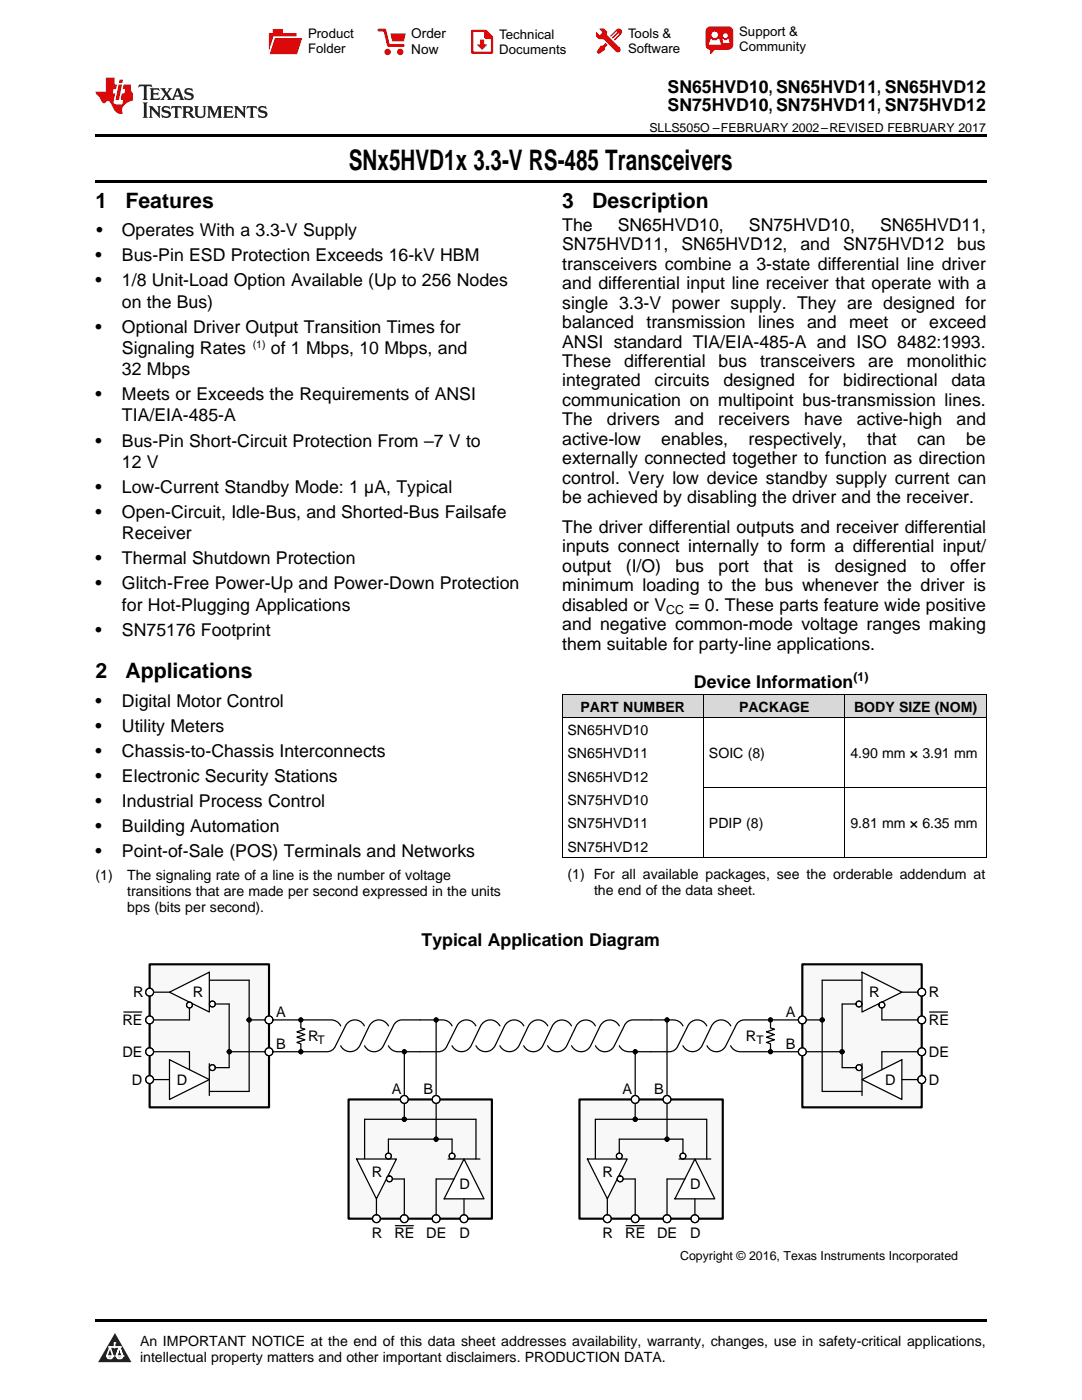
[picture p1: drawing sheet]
<svg xmlns="http://www.w3.org/2000/svg" width="216mm" height="279mm" viewBox="0 0 216 279" stroke-linecap="round" stroke-linejoin="round" font-family="sans-serif">
<g fill="#d8d8d8">
<path d="M112.2 138.6h28.2v4.7h-28.2z"/>
<path d="M140.4 138.6h28.2v4.7h-28.2z"/>
<path d="M168.6 138.6h28.2v4.7h-28.2z"/>
</g>
<path d="M22.9 266l3.3 5.9h-6.6z" fill="#231f20"/>
<path d="M21.3 270.6h1.2l-.3 .5h-.3a.53 .53 0 0 1-.6-.5z" fill-rule="evenodd" fill="#fff"/>
<path d="M21.3 270.6h1.2l-.3 .5h-.3a.53 .53 0 0 1-.6-.5z" fill="none" stroke="#231f20" stroke-width=".33"/>
<path d="M21.3 270.6l1.2 .1-.3 .4h-.5z" fill="none" stroke="#fff" stroke-width=".33"/>
<path d="M22.9 268.9h.1" fill="none" stroke="#fff" stroke-width=".33"/>
<path d="M22.9 268v.9z" fill="#fff"/>
<path d="M22.9 268v.9z" fill="none" stroke="#fff" stroke-width=".33"/>
<circle cx="22.9" cy="268" r=".16" fill="#fff"/>
<path d="M21.8 268.8h.1" fill="none" stroke="#fff" stroke-width=".33"/>
<path d="M21.8 268.8h2.2z" fill="#fff"/>
<path d="M21.8 268.8h2.2z" fill="none" stroke="#fff" stroke-width=".33"/>
<circle cx="24" cy="268.8" r=".16" fill="#fff"/>
<path d="M23.2 270.6h.1" fill="none" stroke="#fff" stroke-width=".33"/>
<path d="M23.8 268.8l-.6 1.8z" fill="#fff"/>
<path d="M23.8 268.8l-.6 1.8z" fill="none" stroke="#fff" stroke-width=".33"/>
<path d="M23.8 268.8l.7 1.8z" fill="#fff"/>
<path d="M23.8 268.8l.7 1.8z" fill="none" stroke="#fff" stroke-width=".33"/>
<path d="M24.4 270.6h.1" fill="none" stroke="#fff" stroke-width=".33"/>
<circle cx="21.3" cy="270.6" r=".16" fill="#fff"/>
<path d="M22 268.8l-.7 1.8z" fill="#fff"/>
<path d="M22 268.8l-.7 1.8z" fill="none" stroke="#fff" stroke-width=".33"/>
<path d="M22 268.8l.5 1.8z" fill="#fff"/>
<path d="M22 268.8l.5 1.8z" fill="none" stroke="#fff" stroke-width=".33"/>
<circle cx="22.5" cy="270.6" r=".16" fill="#fff"/>
<path d="M23.3 270.6h1.2a.63 .63 0 0 1-.6 .5 .63 .63 0 0 1-.6-.5z" fill-rule="evenodd" fill="#fff"/>
<path d="M23.3 270.6h1.2a.63 .63 0 0 1-.6 .5 .63 .63 0 0 1-.6-.5z" fill="none" stroke="#231f20" stroke-width=".33"/>
<path d="M23.3 270.6h1.2l-.4 .5h-.5z" fill="none" stroke="#fff" stroke-width=".33"/>
<path d="M23.2 270.6h.1" fill="none" stroke="#fff" stroke-width=".33"/>
<circle cx="24.5" cy="270.6" r=".16" fill="#fff"/>
<path d="M19 263.2h177.8v.5h-177.8z" fill="#000"/>
<g fill="none" stroke="#000" stroke-width=".25">
<path d="M53.7 203.5h12.3a2.11 2.11 0 0 1 2 1.2M60 203.5v6.4M72.7 204.7a2.07 2.07 0 0 0-1.9-1.2 2.07 2.07 0 0 0-1.9 1.2l-1.9 4a1.84 1.84 0 0 1-1.8 1.2h-11.5M77.5 204.7a2.14 2.14 0 0 0-1.9-1.1 2.14 2.14 0 0 0-1.9 1.1l-1.9 4a2.13 2.13 0 0 1-1.9 1.2 2.13 2.13 0 0 1-1.9-1.2M80.7 209.9v9.5M87 203.5v15.9M90.2 204.7a2.1 2.1 0 0 0-2-1.2h-7.9a1.84 1.84 0 0 0-1.8 1.2l-2 4a2.07 2.07 0 0 1-1.9 1.2 2.07 2.07 0 0 1-1.8-1.2M95 204.7a2.08 2.08 0 0 0-1.9-1.2 2.08 2.08 0 0 0-1.9 1.2l-2 4a1.84 1.84 0 0 1-1.8 1.2h-7.9a2.11 2.11 0 0 1-2-1.2M99.7 204.7a2.14 2.14 0 0 0-1.9-1.1 2.14 2.14 0 0 0-1.9 1.1l-1.9 4a2.12 2.12 0 0 1-1.9 1.2 2.12 2.12 0 0 1-1.9-1.2M104.5 204.7a2.14 2.14 0 0 0-1.9-1.1 2.14 2.14 0 0 0-1.9 1.1l-1.9 4a2.13 2.13 0 0 1-1.9 1.2 2.13 2.13 0 0 1-1.9-1.2M109.3 204.7a2.14 2.14 0 0 0-1.9-1.1 2.14 2.14 0 0 0-1.9 1.1l-1.9 4a2.13 2.13 0 0 1-1.9 1.2 2.13 2.13 0 0 1-2-1.2M114 204.7a2.13 2.13 0 0 0-1.9-1.1 2.13 2.13 0 0 0-1.9 1.1l-1.9 4a2.11 2.11 0 0 1-1.9 1.2 2.11 2.11 0 0 1-1.9-1.2"/>
<path d="M118.8 204.7a2.13 2.13 0 0 0-1.9-1.1 2.13 2.13 0 0 0-1.9 1.1l-1.9 4a2.11 2.11 0 0 1-1.9 1.2 2.11 2.11 0 0 1-1.9-1.2M123.6 204.7a2.13 2.13 0 0 0-1.9-1.1 2.13 2.13 0 0 0-1.9 1.1l-1.9 4a2.11 2.11 0 0 1-1.9 1.2 2.11 2.11 0 0 1-2-1.2M126.7 209.9v9.5M133.1 203.5v15.9M136.3 204.7a2.1 2.1 0 0 0-2-1.2h-8a1.84 1.84 0 0 0-1.7 1.2l-2 4a2.07 2.07 0 0 1-1.9 1.2 2.07 2.07 0 0 1-1.9-1.2M141 204.7a2.07 2.07 0 0 0-1.9-1.2 2.07 2.07 0 0 0-1.8 1.2l-2 4a1.84 1.84 0 0 1-1.8 1.2h-7.9a2.12 2.12 0 0 1-2-1.2M145.8 208.7a2.1 2.1 0 0 0 2 1.2h12.3M145.8 204.7a2.14 2.14 0 0 0-1.9-1.1 2.14 2.14 0 0 0-1.9 1.1l-1.9 4a2.13 2.13 0 0 1-1.9 1.2 2.13 2.13 0 0 1-1.9-1.2M160.1 203.5h-11.5a1.84 1.84 0 0 0-1.8 1.2l-2 4a2.07 2.07 0 0 1-1.8 1.2 2.07 2.07 0 0 1-1.9-1.2"/>
</g>
<g fill="#000">
<circle cx="80.7" cy="209.9" r=".4"/>
<circle cx="87" cy="203.5" r=".4"/>
<circle cx="126.7" cy="209.9" r=".4"/>
<circle cx="133.1" cy="203.5" r=".4"/>
<circle cx="153.7" cy="209.9" r=".4"/>
<circle cx="153.7" cy="203.5" r=".4"/>
</g>
<g fill="none" stroke="#000" stroke-width=".2">
<circle cx="80.7" cy="209.9" r=".4"/>
<circle cx="87" cy="203.5" r=".4"/>
<circle cx="126.7" cy="209.9" r=".4"/>
<circle cx="133.1" cy="203.5" r=".4"/>
<circle cx="153.7" cy="209.9" r=".4"/>
<circle cx="153.7" cy="203.5" r=".4"/>
</g>
<path d="M59.2 205.1h1.6v3.2h-1.6z" fill-rule="evenodd" fill="#fff"/>
<path d="M60 205.1l.8 .3-1.6 .5 1.6 .6-1.6 .5 1.6 .5-1.6 .5 .8 .3M153.7 203.5v6.4" fill="none" stroke="#000" stroke-width=".25"/>
<g fill="#000">
<circle cx="60" cy="209.9" r=".4"/>
<circle cx="60" cy="203.5" r=".4"/>
</g>
<g fill="none" stroke="#000" stroke-width=".2">
<circle cx="60" cy="209.9" r=".4"/>
<circle cx="60" cy="203.5" r=".4"/>
</g>
<path d="M152.9 205.1h1.6v3.2h-1.6z" fill-rule="evenodd" fill="#fff"/>
<path d="M153.7 205.1l.8 .3-1.6 .5 1.6 .6-1.6 .5 1.6 .5-1.6 .5 .8 .3" fill="none" stroke="#000" stroke-width=".25"/>
<path d="M69.6 219.4h28.6v23.8h-28.6z" fill-rule="evenodd" fill="#f8f8f8"/>
<path d="M69.6 219.4h28.5v23.8h-28.5z" fill="none" stroke="#000" stroke-width=".43"/>
<path d="M92.6 231.3l4 8h-8z" fill="#fff"/>
<g fill="none" stroke="#000" stroke-width=".25">
<path d="M80.7 219.4v4M87 219.4v7.9M72.8 231.3v-7.9h22.2v7.9M75.1 239.3v3.9M77.1 235.3h3.6v7.9M77.5 231.3v-4h12.7v4M89.4 231.3h6.4M90.6 235.3h-3.6v7.9M92.6 231.3l4 8h-8zM92.6 239.3v3.9"/>
<circle cx="87" cy="227.3" r=".4"/>
</g>
<circle cx="87" cy="227.3" r=".4" fill="#000"/>
<circle cx="87" cy="227.3" r=".4" fill="none" stroke="#000" stroke-width=".2"/>
<path d="M71.2 231.3h7.9l-4 8z" fill="#fff"/>
<path d="M71.2 231.3h7.9l-4 8z" fill="none" stroke="#000" stroke-width=".25"/>
<circle cx="75.1" cy="243.2" r=".79" fill="#fff"/>
<circle cx="75.1" cy="243.2" r=".79" fill="none" stroke="#000" stroke-width=".2"/>
<g fill="none" stroke="#000" stroke-width=".25">
<path d="M78.9 244.6h3.6"/>
<circle cx="75.1" cy="243.2" r=".79"/>
</g>
<circle cx="77.7" cy="235.3" r=".59" fill="#fff"/>
<circle cx="77.7" cy="235.3" r=".59" fill="none" stroke="#000" stroke-width=".2"/>
<circle cx="77.7" cy="235.3" r=".59" fill="none" stroke="#000" stroke-width=".25"/>
<circle cx="77.5" cy="230.7" r=".59" fill="#fff"/>
<circle cx="77.5" cy="230.7" r=".59" fill="none" stroke="#000" stroke-width=".2"/>
<circle cx="77.5" cy="230.7" r=".59" fill="none" stroke="#000" stroke-width=".25"/>
<circle cx="80.7" cy="243.2" r=".79" fill="#fff"/>
<circle cx="80.7" cy="243.2" r=".79" fill="none" stroke="#000" stroke-width=".2"/>
<circle cx="80.7" cy="243.2" r=".79" fill="none" stroke="#000" stroke-width=".25"/>
<circle cx="87" cy="243.2" r=".79" fill="#fff"/>
<circle cx="87" cy="243.2" r=".79" fill="none" stroke="#000" stroke-width=".2"/>
<circle cx="87" cy="243.2" r=".79" fill="none" stroke="#000" stroke-width=".25"/>
<circle cx="92.6" cy="243.2" r=".79" fill="#fff"/>
<circle cx="92.6" cy="243.2" r=".79" fill="none" stroke="#000" stroke-width=".2"/>
<circle cx="92.6" cy="243.2" r=".79" fill="none" stroke="#000" stroke-width=".25"/>
<circle cx="90.2" cy="230.7" r=".59" fill="#fff"/>
<circle cx="90.2" cy="230.7" r=".59" fill="none" stroke="#000" stroke-width=".2"/>
<circle cx="90.2" cy="230.7" r=".59" fill="none" stroke="#000" stroke-width=".25"/>
<circle cx="87" cy="219.4" r=".79" fill="#fff"/>
<circle cx="87" cy="219.4" r=".79" fill="none" stroke="#000" stroke-width=".2"/>
<circle cx="87" cy="219.4" r=".79" fill="none" stroke="#000" stroke-width=".25"/>
<circle cx="80.7" cy="219.4" r=".79" fill="#fff"/>
<g fill="none" stroke="#000" stroke-width=".2">
<circle cx="80.7" cy="219.4" r=".79"/>
<circle cx="80.7" cy="223.4" r=".4"/>
</g>
<g fill="none" stroke="#000" stroke-width=".25">
<circle cx="80.7" cy="219.4" r=".79"/>
<circle cx="80.7" cy="223.4" r=".4"/>
</g>
<circle cx="80.7" cy="223.4" r=".4" fill="#000"/>
<path d="M115.6 219.4h28.6v23.8h-28.6z" fill-rule="evenodd" fill="#f8f8f8"/>
<path d="M115.6 219.4h28.6v23.8h-28.6z" fill="none" stroke="#000" stroke-width=".43"/>
<path d="M138.7 231.3l3.9 8h-7.9z" fill="#fff"/>
<g fill="none" stroke="#000" stroke-width=".25">
<path d="M126.7 219.4v4M133.1 219.4v7.9M118.8 231.3v-7.9h22.2v7.9M121.2 239.3v3.9M123.2 235.3h3.5v7.9M123.6 231.3v-4h12.7v4M135.5 231.3h6.3M136.7 235.3h-3.6v7.9M138.7 231.3l3.9 8h-7.9zM138.7 239.3v3.9"/>
<circle cx="133.1" cy="227.3" r=".4"/>
</g>
<circle cx="133.1" cy="227.3" r=".4" fill="#000"/>
<circle cx="133.1" cy="227.3" r=".4" fill="none" stroke="#000" stroke-width=".2"/>
<path d="M117.2 231.3h7.9l-3.9 8z" fill="#fff"/>
<path d="M117.2 231.3h7.9l-3.9 8z" fill="none" stroke="#000" stroke-width=".25"/>
<circle cx="121.2" cy="243.2" r=".79" fill="#fff"/>
<circle cx="121.2" cy="243.2" r=".79" fill="none" stroke="#000" stroke-width=".2"/>
<g fill="none" stroke="#000" stroke-width=".25">
<path d="M124.9 244.6h3.6"/>
<circle cx="121.2" cy="243.2" r=".79"/>
</g>
<circle cx="123.7" cy="235.3" r=".59" fill="#fff"/>
<circle cx="123.7" cy="235.3" r=".59" fill="none" stroke="#000" stroke-width=".2"/>
<circle cx="123.7" cy="235.3" r=".59" fill="none" stroke="#000" stroke-width=".25"/>
<circle cx="123.6" cy="230.7" r=".59" fill="#fff"/>
<circle cx="123.6" cy="230.7" r=".59" fill="none" stroke="#000" stroke-width=".2"/>
<circle cx="123.6" cy="230.7" r=".59" fill="none" stroke="#000" stroke-width=".25"/>
<circle cx="126.7" cy="243.2" r=".79" fill="#fff"/>
<circle cx="126.7" cy="243.2" r=".79" fill="none" stroke="#000" stroke-width=".2"/>
<circle cx="126.7" cy="243.2" r=".79" fill="none" stroke="#000" stroke-width=".25"/>
<circle cx="133.1" cy="243.2" r=".79" fill="#fff"/>
<circle cx="133.1" cy="243.2" r=".79" fill="none" stroke="#000" stroke-width=".2"/>
<circle cx="133.1" cy="243.2" r=".79" fill="none" stroke="#000" stroke-width=".25"/>
<circle cx="138.7" cy="243.2" r=".79" fill="#fff"/>
<circle cx="138.7" cy="243.2" r=".79" fill="none" stroke="#000" stroke-width=".2"/>
<circle cx="138.7" cy="243.2" r=".79" fill="none" stroke="#000" stroke-width=".25"/>
<circle cx="136.3" cy="230.7" r=".59" fill="#fff"/>
<circle cx="136.3" cy="230.7" r=".59" fill="none" stroke="#000" stroke-width=".2"/>
<circle cx="136.3" cy="230.7" r=".59" fill="none" stroke="#000" stroke-width=".25"/>
<circle cx="133.1" cy="219.4" r=".79" fill="#fff"/>
<circle cx="133.1" cy="219.4" r=".79" fill="none" stroke="#000" stroke-width=".2"/>
<circle cx="133.1" cy="219.4" r=".79" fill="none" stroke="#000" stroke-width=".25"/>
<circle cx="126.7" cy="219.4" r=".79" fill="#fff"/>
<g fill="none" stroke="#000" stroke-width=".2">
<circle cx="126.7" cy="219.4" r=".79"/>
<circle cx="126.7" cy="223.4" r=".4"/>
</g>
<g fill="none" stroke="#000" stroke-width=".25">
<circle cx="126.7" cy="219.4" r=".79"/>
<circle cx="126.7" cy="223.4" r=".4"/>
</g>
<circle cx="126.7" cy="223.4" r=".4" fill="#000"/>
<path d="M29.9 192.4h23.8v28.6h-23.8z" fill-rule="evenodd" fill="#f8f8f8"/>
<path d="M29.9 192.4h23.8v28.6h-23.8z" fill="none" stroke="#000" stroke-width=".43"/>
<path d="M33.8 211.5l8 4-8 3.9z" fill="#fff"/>
<g fill="none" stroke="#000" stroke-width=".25">
<path d="M29.9 198h3.9M37.8 200v3.5h-7.9M41.8 195.6h7.9v22.2h-7.9M29.9 215.5h3.9M29.9 209.9h7.9v3.6M33.8 211.5l8 4-8 3.9zM41.8 212.3v6.3M41.8 200.4h3.9v12.7h-3.9M45.7 209.9h8M49.7 203.5h4"/>
<circle cx="45.8" cy="209.9" r=".4"/>
</g>
<circle cx="45.8" cy="209.9" r=".4" fill="#000"/>
<circle cx="45.8" cy="209.9" r=".4" fill="none" stroke="#000" stroke-width=".2"/>
<path d="M33.8 198l8-4v8z" fill="#fff"/>
<path d="M33.8 198l8-4v8z" fill="none" stroke="#000" stroke-width=".25"/>
<circle cx="29.9" cy="198" r=".79" fill="#fff"/>
<circle cx="29.9" cy="198" r=".79" fill="none" stroke="#000" stroke-width=".2"/>
<circle cx="29.9" cy="198" r=".79" fill="none" stroke="#000" stroke-width=".25"/>
<circle cx="37.8" cy="200.6" r=".59" fill="#fff"/>
<circle cx="37.8" cy="200.6" r=".59" fill="none" stroke="#000" stroke-width=".2"/>
<circle cx="37.8" cy="200.6" r=".59" fill="none" stroke="#000" stroke-width=".25"/>
<circle cx="42.4" cy="200.4" r=".59" fill="#fff"/>
<circle cx="42.4" cy="200.4" r=".59" fill="none" stroke="#000" stroke-width=".2"/>
<circle cx="42.4" cy="200.4" r=".59" fill="none" stroke="#000" stroke-width=".25"/>
<circle cx="29.9" cy="203.5" r=".79" fill="#fff"/>
<circle cx="29.9" cy="203.5" r=".79" fill="none" stroke="#000" stroke-width=".2"/>
<circle cx="29.9" cy="203.5" r=".79" fill="none" stroke="#000" stroke-width=".25"/>
<circle cx="29.9" cy="209.9" r=".79" fill="#fff"/>
<circle cx="29.9" cy="209.9" r=".79" fill="none" stroke="#000" stroke-width=".2"/>
<circle cx="29.9" cy="209.9" r=".79" fill="none" stroke="#000" stroke-width=".25"/>
<circle cx="29.9" cy="215.5" r=".79" fill="#fff"/>
<circle cx="29.9" cy="215.5" r=".79" fill="none" stroke="#000" stroke-width=".2"/>
<circle cx="29.9" cy="215.5" r=".79" fill="none" stroke="#000" stroke-width=".25"/>
<circle cx="42.4" cy="213.1" r=".59" fill="#fff"/>
<circle cx="42.4" cy="213.1" r=".59" fill="none" stroke="#000" stroke-width=".2"/>
<circle cx="42.4" cy="213.1" r=".59" fill="none" stroke="#000" stroke-width=".25"/>
<circle cx="53.7" cy="209.9" r=".79" fill="#fff"/>
<circle cx="53.7" cy="209.9" r=".79" fill="none" stroke="#000" stroke-width=".2"/>
<circle cx="53.7" cy="209.9" r=".79" fill="none" stroke="#000" stroke-width=".25"/>
<circle cx="53.7" cy="203.5" r=".79" fill="#fff"/>
<g fill="none" stroke="#000" stroke-width=".2">
<circle cx="49.7" cy="203.5" r=".4"/>
<circle cx="53.7" cy="203.5" r=".79"/>
</g>
<g fill="none" stroke="#000" stroke-width=".25">
<path d="M24.7 202h3.6"/>
<circle cx="49.7" cy="203.5" r=".4"/>
<circle cx="53.7" cy="203.5" r=".79"/>
</g>
<circle cx="49.7" cy="203.5" r=".4" fill="#000"/>
<path d="M160.1 192.4h23.8v28.6h-23.8z" fill-rule="evenodd" fill="#f8f8f8"/>
<path d="M160.1 192.4h23.8v28.6h-23.8z" fill="none" stroke="#000" stroke-width=".43"/>
<path d="M172 215.5l8-4v7.9z" fill="#fff"/>
<g fill="none" stroke="#000" stroke-width=".25">
<path d="M172 195.6h-7.9v22.2h7.9M176 200v3.5h7.9M180 198h3.9M160.1 203.5h4M160.1 209.9h7.9M172 215.5l8-4v7.9zM172 212.3v6.3M172 200.4h-4v12.7h4M180 215.5h3.9M183.9 209.9h-7.9v3.6"/>
<circle cx="168" cy="209.9" r=".4"/>
</g>
<circle cx="168" cy="209.9" r=".4" fill="#000"/>
<circle cx="168" cy="209.9" r=".4" fill="none" stroke="#000" stroke-width=".2"/>
<path d="M172 194l8 4-8 4z" fill="#fff"/>
<path d="M172 194l8 4-8 4z" fill="none" stroke="#000" stroke-width=".25"/>
<circle cx="183.9" cy="198" r=".79" fill="#fff"/>
<circle cx="183.9" cy="198" r=".79" fill="none" stroke="#000" stroke-width=".2"/>
<circle cx="183.9" cy="198" r=".79" fill="none" stroke="#000" stroke-width=".25"/>
<circle cx="176" cy="200.6" r=".59" fill="#fff"/>
<circle cx="176" cy="200.6" r=".59" fill="none" stroke="#000" stroke-width=".2"/>
<circle cx="176" cy="200.6" r=".59" fill="none" stroke="#000" stroke-width=".25"/>
<circle cx="171.4" cy="200.4" r=".59" fill="#fff"/>
<circle cx="171.4" cy="200.4" r=".59" fill="none" stroke="#000" stroke-width=".2"/>
<circle cx="171.4" cy="200.4" r=".59" fill="none" stroke="#000" stroke-width=".25"/>
<circle cx="183.9" cy="203.5" r=".79" fill="#fff"/>
<circle cx="183.9" cy="203.5" r=".79" fill="none" stroke="#000" stroke-width=".2"/>
<circle cx="183.9" cy="203.5" r=".79" fill="none" stroke="#000" stroke-width=".25"/>
<circle cx="183.9" cy="209.9" r=".79" fill="#fff"/>
<circle cx="183.9" cy="209.9" r=".79" fill="none" stroke="#000" stroke-width=".2"/>
<circle cx="183.9" cy="209.9" r=".79" fill="none" stroke="#000" stroke-width=".25"/>
<circle cx="183.9" cy="215.5" r=".79" fill="#fff"/>
<circle cx="183.9" cy="215.5" r=".79" fill="none" stroke="#000" stroke-width=".2"/>
<circle cx="183.9" cy="215.5" r=".79" fill="none" stroke="#000" stroke-width=".25"/>
<circle cx="171.4" cy="213.1" r=".59" fill="#fff"/>
<circle cx="171.4" cy="213.1" r=".59" fill="none" stroke="#000" stroke-width=".2"/>
<circle cx="171.4" cy="213.1" r=".59" fill="none" stroke="#000" stroke-width=".25"/>
<circle cx="160.1" cy="209.9" r=".79" fill="#fff"/>
<circle cx="160.1" cy="209.9" r=".79" fill="none" stroke="#000" stroke-width=".2"/>
<circle cx="160.1" cy="209.9" r=".79" fill="none" stroke="#000" stroke-width=".25"/>
<circle cx="160.1" cy="203.5" r=".79" fill="#fff"/>
<g fill="none" stroke="#000" stroke-width=".2">
<path d="M112.2 138.6h84.6M112.2 138.6v32.6M140.4 138.6v32.6M168.6 138.6v32.6M196.8 138.6v32.6M112.2 143.2h84.6M140.4 157.2h56.4M112.2 171.2h84.6"/>
<circle cx="160.1" cy="203.5" r=".79"/>
<circle cx="164.1" cy="203.5" r=".4"/>
</g>
<g fill="none" stroke="#000" stroke-width=".25">
<path d="M185.5 202h3.6"/>
<circle cx="160.1" cy="203.5" r=".79"/>
<circle cx="164.1" cy="203.5" r=".4"/>
</g>
<circle cx="164.1" cy="203.5" r=".4" fill="#000"/>
<path d="M95.4 246.9h5.5" fill="none" stroke="#fefefe" stroke-width=".43"/>
<path d="M19 35.9h177.8v.5h-177.8zM19 26.8h177.8v.6h-177.8zM112.2 171.2h.1zM168.5 171.2h.1zM196.7 171.2h.1z" fill="#000"/>
<path d="M27.7 16.9l-.1 .6 .6-.3h.5v.2v2.2l-.2 .4h1l-.2-.4v-2.2v-.2h.5l.6 .3-.2-.6zM29.9 17.6l.2 .4v1.6l-.2 .4h1.9l.1-.6a1.09 1.09 0 0 1-1.3 .1v-.6h.6l.4 .2v-.7l-.2 .2h-.8v-.6l.2-.1a1.01 1.01 0 0 1 1 .3l-.1-.6zM32 17.6l.9 1.2-1 1.2h.9l-.2-.3 .5-.7 .5 .7-.3 .3h1.7l-.2-.3 .1-.4h1l.1 .4-.2 .3h1l-.3-.4-.7-2h-.5l-1 2.2-.8-1.1 .9-1.1h-.9l.2 .2-.4 .7-.4-.7 .2-.2zM35.4 18l.4 1h-.8zM37 17.7a.66 .66 0 0 0-.2 .8 .66 .66 0 0 0 .6 .4l.7 .2 .1 .2a.8 .8 0 0 1-.7 .4 .8 .8 0 0 1-.7-.5l.1 .8 .2-.2a.94 .94 0 0 0 1.1 .1 .94 .94 0 0 0 .4-.9 1.48 1.48 0 0 0-1.3-.6v-.4a1.1 1.1 0 0 1 1.2 .2l-.2-.6-.2 .1-.5-.1zM28.5 20.4l.2 .4v2.3l-.2 .4h1l-.2-.4v-2.3l.2-.4zM29.7 21.2l.2 .4v1.5l-.2 .4h.8l-.3-.4 .1-1.3 1.6 1.8v-2l.2-.4h-.7l.2 .2v1.1l-1.2-1.3zM32.5 21.3a.66 .66 0 0 0-.2 .8 .66 .66 0 0 0 .6 .4l.6 .2 .2 .2a.8 .8 0 0 1-.8 .4 .8 .8 0 0 1-.7-.5l.2 .7 .2-.1a.94 .94 0 0 0 1 .1 .94 .94 0 0 0 .5-1 1.47 1.47 0 0 0-1.3-.6l-.1-.3a1.1 1.1 0 0 1 1.3 .2l-.2-.6-.2 .1-.5-.2zM34.3 21.2l-.2 .6a.64 .64 0 0 1 .8-.3v1.6l-.2 .4h1l-.3-.4 .1-1.6a.66 .66 0 0 1 .8 .3l-.2-.6zM36.3 21.2l.3 .4v1.5l-.3 .4h1l-.2-.2v-.7h.5l.1 .1a.8 .8 0 0 0 1.2 .7l-1-1a.62 .62 0 0 0 .6-.5 .62 .62 0 0 0-.6-.7zM37.1 21.5h.1a.48 .48 0 0 1 .6 0 .48 .48 0 0 1 .1 .6l-.2 .1-.6 .1zM38.7 21.2l.2 .2a2.29 2.29 0 0 0 .4 2 1.05 1.05 0 0 0 1.7-.7v-1.3l.2-.2h-.8l.2 .4v1.1a.61 .61 0 0 1-.6 .6 .61 .61 0 0 1-.6-.6v-1.1l.3-.4zM41.3 21.2l.3 .4v1.5l-.3 .4h.8l-.2-.4v-1.4l.8 1.9 .9-1.9v1.4l-.2 .4h.9l-.2-.4v-1.5l.2-.4h-.8l-.7 1.5-.6-1.5zM44.5 21.2l.2 .4v1.5l-.2 .4h1.9l.2-.6a1.1 1.1 0 0 1-1.4 .2v-.7h.6l.4 .2v-.6l-.2 .1-.8 .1v-.6l.2-.1a1.02 1.02 0 0 1 1.1 .2l-.2-.5zM46.7 21.2l.2 .4v1.5l-.2 .4h.8l-.3-.4 .1-1.3 1.6 1.8v-2l.2-.4h-.7l.2 .2v1.1l-1.2-1.3zM49.3 21.2l-.1 .6a.64 .64 0 0 1 .8-.3v1.6l-.3 .4h1l-.2-.4v-1.6a.66 .66 0 0 1 .8 .3l-.1-.6zM51.7 21.3a.66 .66 0 0 0-.2 .7 .66 .66 0 0 0 .7 .5l.6 .2 .1 .2a.8 .8 0 0 1-.7 .4 .8 .8 0 0 1-.7-.5l.1 .7 .2-.1a.94 .94 0 0 0 1.1 .1 .94 .94 0 0 0 .4-1 1.48 1.48 0 0 0-1.2-.6l-.1-.3a1.1 1.1 0 0 1 1.2 .2l-.2-.6-.1 .1-.6-.2z" fill="#231f20"/>
<path d="M21.1 15.5v2.8h-2v.4l.9 .9a.96 .96 0 0 0 1 1 .59 .59 0 0 1 .5-.4 .59 .59 0 0 1 .5 .3l.4 .8a1.61 1.61 0 0 0 2.1 1.3 1.63 1.63 0 0 1 1.1-2.2l.9-.3v-1.5a1.6 1.6 0 0 1-.4-1.7h-1.4l-.2 .9h.5l-.2 .8h-.5l-.2 1v.3h.5l-.2 .9h-.7a.74 .74 0 0 1-1-.6l.3-1.6h-.5l.2-.8h.5l.1-.9h-.4v-1.4zM23.7 16.9l-.7 3h.8l.6-3zM23.8 15.9l-.1 .7h.7l.2-.7z" fill="#ee1d23"/>
<g fill="#d60000">
<path d="M54.4 5.8h2v.8h2.8v4.2h-5.5v-4.2h.7z" fill-rule="evenodd"/>
<path d="M54.7 7.5h5.6l-1 3.3h-5.6z" fill-rule="evenodd"/>
</g>
<path d="M54.6 7.4h5.8l-.1 .1h-5.5l-1.1 3.3z" fill-rule="evenodd" fill="#fff"/>
<path d="M54.6 7.4h5.8l-.1 .1h-5.5l-1.1 3.3z" fill="none" stroke="#fff" stroke-width=".2"/>
<path d="M75.6 6h1.2l.7 3.1h3" fill="none" stroke="#d60000" stroke-width=".56"/>
<g fill="#d60000">
<path d="M77.9 6.7h3.1l-.4 1.5h-2.3z" fill-rule="evenodd"/>
<circle cx="77.3" cy="10.4" r=".64"/>
<circle cx="79.9" cy="10.4" r=".64"/>
</g>
<path d="M94.2 6.2h2.7l1.3 1.2v3.1h-4z" fill="none" stroke="#d60000" stroke-width=".44"/>
<g fill="#d60000">
<path d="M95.8 7.9h.8v1h.6l-1 1.1-1-1v-.1h.6z" fill-rule="evenodd"/>
<path d="M96.6 6.2h.3l1.3 1.2v.4h-1.3l-.3-.4z" fill-rule="evenodd"/>
<path d="M119.6 5.7h.9l.6 .6 .1 .7 2.5 2.5-.8 .8-2.3-2.3-1.1-.2-.6-.6v-.8l.7 .6 .5-.4v-.2l-.4-.5z" fill-rule="evenodd"/>
<path d="M119.9 9.1h.4l.5-.5 .4 .4-.5 .5v.4l-1.2 .9-.5-.5z" fill-rule="evenodd"/>
<path d="M123 5.9a.67 .67 0 0 1 .9 0 .67 .67 0 0 1 0 .9z" fill-rule="evenodd"/>
<path d="M123 5.9l.9 .9-1.2 1.2h-.2l.1-.2 .9-.9 .1-.2h-.3l-.9 1h-.2v-.2l.9-1 .1-.2h-.3l-.9 1h-.2v-.2z" fill-rule="evenodd"/>
<circle cx="123.3" cy="9.9" r=".54"/>
</g>
<path d="M121.1 6.3l-.1 .7" fill="none" stroke="#d60000" stroke-width=".2"/>
<g fill="#d60000">
<path d="M141.1 5.5l.6-.2h3.6a.95 .95 0 0 1 1 .9v2.8a.95 .95 0 0 1-1 .9h-3.6a.95 .95 0 0 1-.9-.9v-2.8z" fill-rule="evenodd"/>
<path d="M141.7 9.9h.9l-.7 .9h-.2z" fill-rule="evenodd"/>
</g>
<g fill="#fff">
<path d="M144.3 8.6h1.3z"/>
<path d="M141.8 7.8h.3l.1 .2h.8l.2-.2h.3l.4 1.1h-2.5z" fill-rule="evenodd"/>
<path d="M144.2 7.8h.2l.2 .2h.4l.2-.2h.2l.2 .8h-1.3z" fill-rule="evenodd"/>
<circle cx="142.6" cy="6.9" r=".65"/>
<circle cx="144.8" cy="7.1" r=".48"/>
</g>
<text font-size="5.6" x="69.6" y="33.9">SNx5HVD1x 3.3-V RS-485 Transceivers</text>
<g font-size="4.2">
<text x="19" y="41.4">1</text>
<text x="25" y="41.4">Features</text>
<text x="112.2" y="41.4">3</text>
<text x="118.2" y="41.4">Description</text>
<text x="19" y="135.3">2</text>
<text x="25" y="135.3">Applications</text>
</g>
<g font-size="3.5">
<text x="133.2" y="18.6">SN65HVD10, SN65HVD11, SN65HVD12</text>
<text x="133.2" y="22.2">SN75HVD10, SN75HVD11, SN75HVD12</text>
<text x="19.2" y="47.1">•</text>
<text x="24.3" y="47.1">Operates With a 3.3-V Supply</text>
<text x="112.2" y="46.1">The</text>
<text x="123.3" y="46.1">SN65HVD10,</text>
<text x="149.4" y="46.1">SN75HVD10,</text>
<text x="175.6" y="46.1">SN65HVD11,</text>
<text x="19" y="52.1">•</text>
<text x="24.3" y="52.1">Bus-Pin ESD Protection Exceeds 16-kV HBM</text>
<text x="112.2" y="50">SN75HVD11,</text>
<text x="112.2" y="53.8">transceivers combine a 3-state differential line driver</text>
<text x="136" y="50">SN65HVD12,</text>
<text x="159.7" y="50">and</text>
<text x="168.2" y="50">SN75HVD12</text>
<text x="191" y="50">bus</text>
<text x="19" y="57.2">•</text>
<text x="24.3" y="57.2">1/8 Unit-Load Option Available (Up to 256 Nodes</text>
<text x="112.2" y="57.7">and differential input line receiver that operate with a</text>
<text x="24.3" y="61.4">on the Bus)</text>
<text x="112.2" y="61.6">single 3.3-V power supply. They are designed for</text>
<text x="112.2" y="65.5">balanced</text>
<text x="129" y="65.5">transmission</text>
<text x="151.3" y="65.5">lines</text>
<text x="161.1" y="65.5">and</text>
<text x="169.4" y="65.5">meet</text>
<text x="179.8" y="65.5">or</text>
<text x="185.4" y="65.5">exceed</text>
<text x="19" y="66.4">•</text>
<text x="24.3" y="66.4">Optional Driver Output Transition Times for</text>
<text x="24.3" y="70.6">Signaling Rates</text>
<text x="54" y="70.6">of 1 Mbps, 10 Mbps, and</text>
<text x="112.2" y="69.4">ANSI standard TIA/EIA-485-A and ISO 8482:1993.</text>
<text x="24.3" y="74.9">32 Mbps</text>
<text x="112.2" y="73.2">These</text>
<text x="112.2" y="77.1">integrated</text>
<text x="124.6" y="73.2">differential</text>
<text x="130.6" y="77.1">circuits</text>
<text x="143.4" y="73.2">bus</text>
<text x="144.3" y="77.1">designed</text>
<text x="151.7" y="73.2">transceivers</text>
<text x="161.4" y="77.1">for</text>
<text x="168.3" y="77.1">bidirectional</text>
<text x="173.2" y="73.2">are</text>
<text x="180.9" y="73.2">monolithic</text>
<text x="189.8" y="77.1">data</text>
<text x="19" y="79.9">•</text>
<text x="24.3" y="79.9">Meets or Exceeds the Requirements of ANSI</text>
<text x="112.2" y="81">communication on multipoint bus-transmission lines.</text>
<text x="19" y="89.1">•</text>
<text x="24.3" y="84.1">TIA/EIA-485-A</text>
<text x="24.3" y="89.1">Bus-Pin Short-Circuit Protection From –7 V to</text>
<text x="112.2" y="84.9">The</text>
<text x="112.2" y="88.8">active-low</text>
<text x="121.1" y="84.9">drivers</text>
<text x="132" y="88.8">enables,</text>
<text x="134.6" y="84.9">and</text>
<text x="143.3" y="84.9">receivers</text>
<text x="149.4" y="88.8">respectively,</text>
<text x="160.5" y="84.9">have</text>
<text x="171" y="84.9">active-high</text>
<text x="173.1" y="88.8">that</text>
<text x="183" y="88.8">can</text>
<text x="190.9" y="84.9">and</text>
<text x="192.8" y="88.8">be</text>
<text x="24.3" y="93.3">12 V</text>
<text x="112.2" y="92.6">externally connected together to function as direction</text>
<text x="19" y="98.4">•</text>
<text x="24.3" y="98.4">Low-Current Standby Mode: 1 µA, Typical</text>
<text x="112.2" y="96.5">control. Very low device standby supply current can</text>
<text x="112.2" y="100.4">be achieved by disabling the driver and the receiver.</text>
<text x="19" y="103.4">•</text>
<text x="24.3" y="103.4">Open-Circuit, Idle-Bus, and Shorted-Bus Failsafe</text>
<text x="24.3" y="107.6">Receiver</text>
<text x="112.2" y="106.4">The driver differential outputs and receiver differential</text>
<text x="19" y="112.6">•</text>
<text x="24.3" y="112.6">Thermal Shutdown Protection</text>
<text x="112.2" y="110.2">inputs connect internally to form a differential input/</text>
<text x="19" y="117.6">•</text>
<text x="24.3" y="117.6">Glitch-Free Power-Up and Power-Down Protection</text>
<text x="112.2" y="114.1">output</text>
<text x="112.2" y="118">minimum loading to the bus whenever the driver is</text>
<text x="124.9" y="114.1">(I/O)</text>
<text x="134.8" y="114.1">bus</text>
<text x="143.4" y="114.1">port</text>
<text x="152.4" y="114.1">that</text>
<text x="161.1" y="114.1">is</text>
<text x="166.6" y="114.1">designed</text>
<text x="183.8" y="114.1">to</text>
<text x="189.6" y="114.1">offer</text>
<text x="24.3" y="121.8">for Hot-Plugging Applications</text>
<text x="112.2" y="121.9">disabled or V</text>
<text x="112.2" y="125.8">and negative common-mode voltage ranges making</text>
<text x="137.5" y="121.9">= 0. These parts feature wide positive</text>
<text x="19" y="126.9">•</text>
<text x="24.3" y="126.9">SN75176 Footprint</text>
<text x="112.2" y="129.6">them suitable for party-line applications.</text>
<text x="138.5" y="137.4">Device Information</text>
<text x="19" y="141">•</text>
<text x="24.3" y="141">Digital Motor Control</text>
<text x="19" y="146">•</text>
<text x="24.3" y="146">Utility Meters</text>
<text x="19" y="151">•</text>
<text x="24.3" y="151">Chassis-to-Chassis Interconnects</text>
<text x="19" y="156">•</text>
<text x="19" y="161">•</text>
<text x="24.3" y="156">Electronic Security Stations</text>
<text x="24.3" y="161">Industrial Process Control</text>
<text x="19" y="166.1">•</text>
<text x="24.3" y="166.1">Building Automation</text>
<text x="19" y="171.1">•</text>
<text x="24.3" y="171.1">Point-of-Sale (POS) Terminals and Networks</text>
<text x="84.1" y="188.7">Typical Application Diagram</text>
</g>
<g font-size="2.9">
<text x="26.5" y="199">R</text>
<text x="38.5" y="199">R</text>
<text x="55.1" y="203">A</text>
<text x="156.8" y="203">A</text>
<text x="173.5" y="199">R</text>
<text x="185.4" y="199">R</text>
<text x="24.4" y="204.6">RE</text>
<text x="55.1" y="209.3">B</text>
<text x="61.5" y="207.7">R</text>
<text x="148.8" y="207.7">R</text>
<text x="156.8" y="209.3">B</text>
<text x="185.4" y="204.6">RE</text>
<text x="24.4" y="210.9">DE</text>
<text x="185.4" y="210.9">DE</text>
<text x="26.3" y="216.5">D</text>
<text x="35.3" y="216.5">D</text>
<text x="78.2" y="218.3">A</text>
<text x="84.5" y="218.3">B</text>
<text x="124.2" y="218.3">A</text>
<text x="130.6" y="218.3">B</text>
<text x="176.6" y="216.5">D</text>
<text x="185.4" y="216.5">D</text>
<text x="74.2" y="235">R</text>
<text x="91.7" y="237.4">D</text>
<text x="120.3" y="235">R</text>
<text x="137.7" y="237.4">D</text>
<text x="74.2" y="247.1">R</text>
<text x="78.7" y="247.1">RE</text>
<text x="85" y="247.1">DE</text>
<text x="91.7" y="247.1">D</text>
<text x="120.3" y="247.1">R</text>
<text x="124.7" y="247.1">RE</text>
<text x="131.1" y="247.1">DE</text>
<text x="137.7" y="247.1">D</text>
</g>
<g font-size="2.8">
<text x="115.8" y="142">PART NUMBER</text>
<text x="147.5" y="142">PACKAGE</text>
<text x="170.4" y="142">BODY SIZE (NOM)</text>
<text x="113.2" y="146.7">SN65HVD10</text>
<text x="113.2" y="151.3">SN65HVD11</text>
<text x="113.2" y="156">SN65HVD12</text>
<text x="141.5" y="151.3">SOIC (8)</text>
<text x="169.7" y="151.3">4.90 mm × 3.91 mm</text>
<text x="113.2" y="160.7">SN75HVD10</text>
<text x="113.2" y="165.3">SN75HVD11</text>
<text x="141.5" y="165.3">PDIP (8)</text>
<text x="169.7" y="165.3">9.81 mm × 6.35 mm</text>
<text x="113.2" y="170">SN75HVD12</text>
<text x="19" y="175.6">(1)</text>
<text x="25.4" y="175.6">The signaling rate of a line is the number of voltage</text>
<text x="25.4" y="178.8">transitions that are made per second expressed in the units</text>
<text x="113.2" y="175.5">(1) For all available packages, see the orderable addendum at</text>
<text x="118.5" y="178.6">the end of the data sheet.</text>
<text x="25.4" y="182">bps (bits per second).</text>
<text x="27.9" y="268.6">An IMPORTANT NOTICE at the end of this data sheet addresses availability, warranty, changes, use in safety-critical applications,</text>
<text x="27.9" y="271.8">intellectual property matters and other important disclaimers. PRODUCTION DATA.</text>
</g>
<g font-size="2.7">
<text x="82.1" y="7.7">Order</text>
<text x="82.1" y="10.7">Now</text>
</g>
<g font-size="2.6">
<text x="61.5" y="7.6">Product</text>
<text x="61.5" y="10.6">Folder</text>
<text x="99.6" y="7.8">Technical</text>
<text x="99.6" y="10.8">Documents</text>
<text x="125.3" y="7.6">Tools &amp;</text>
<text x="125.3" y="10.6">Software</text>
<text x="147.5" y="7.2">Support &amp;</text>
<text x="147.5" y="10.2">Community</text>
</g>
<g font-size="2.5">
<text x="129.6" y="26.3">SLLS505O –FEBRUARY 2002–REVISED FEBRUARY 2017</text>
<text x="132.9" y="122.6">CC</text>
<text x="170.3" y="136">(1)</text>
<text x="135.7" y="251.5">Copyright © 2016, Texas Instruments Incorporated</text>
</g>
<g font-size="2.4">
<text x="63.3" y="208.3">T</text>
<text x="151" y="208.3">T</text>
</g>
<text font-size="2.1" x="50.4" y="69.5">(1)</text>
</svg>
